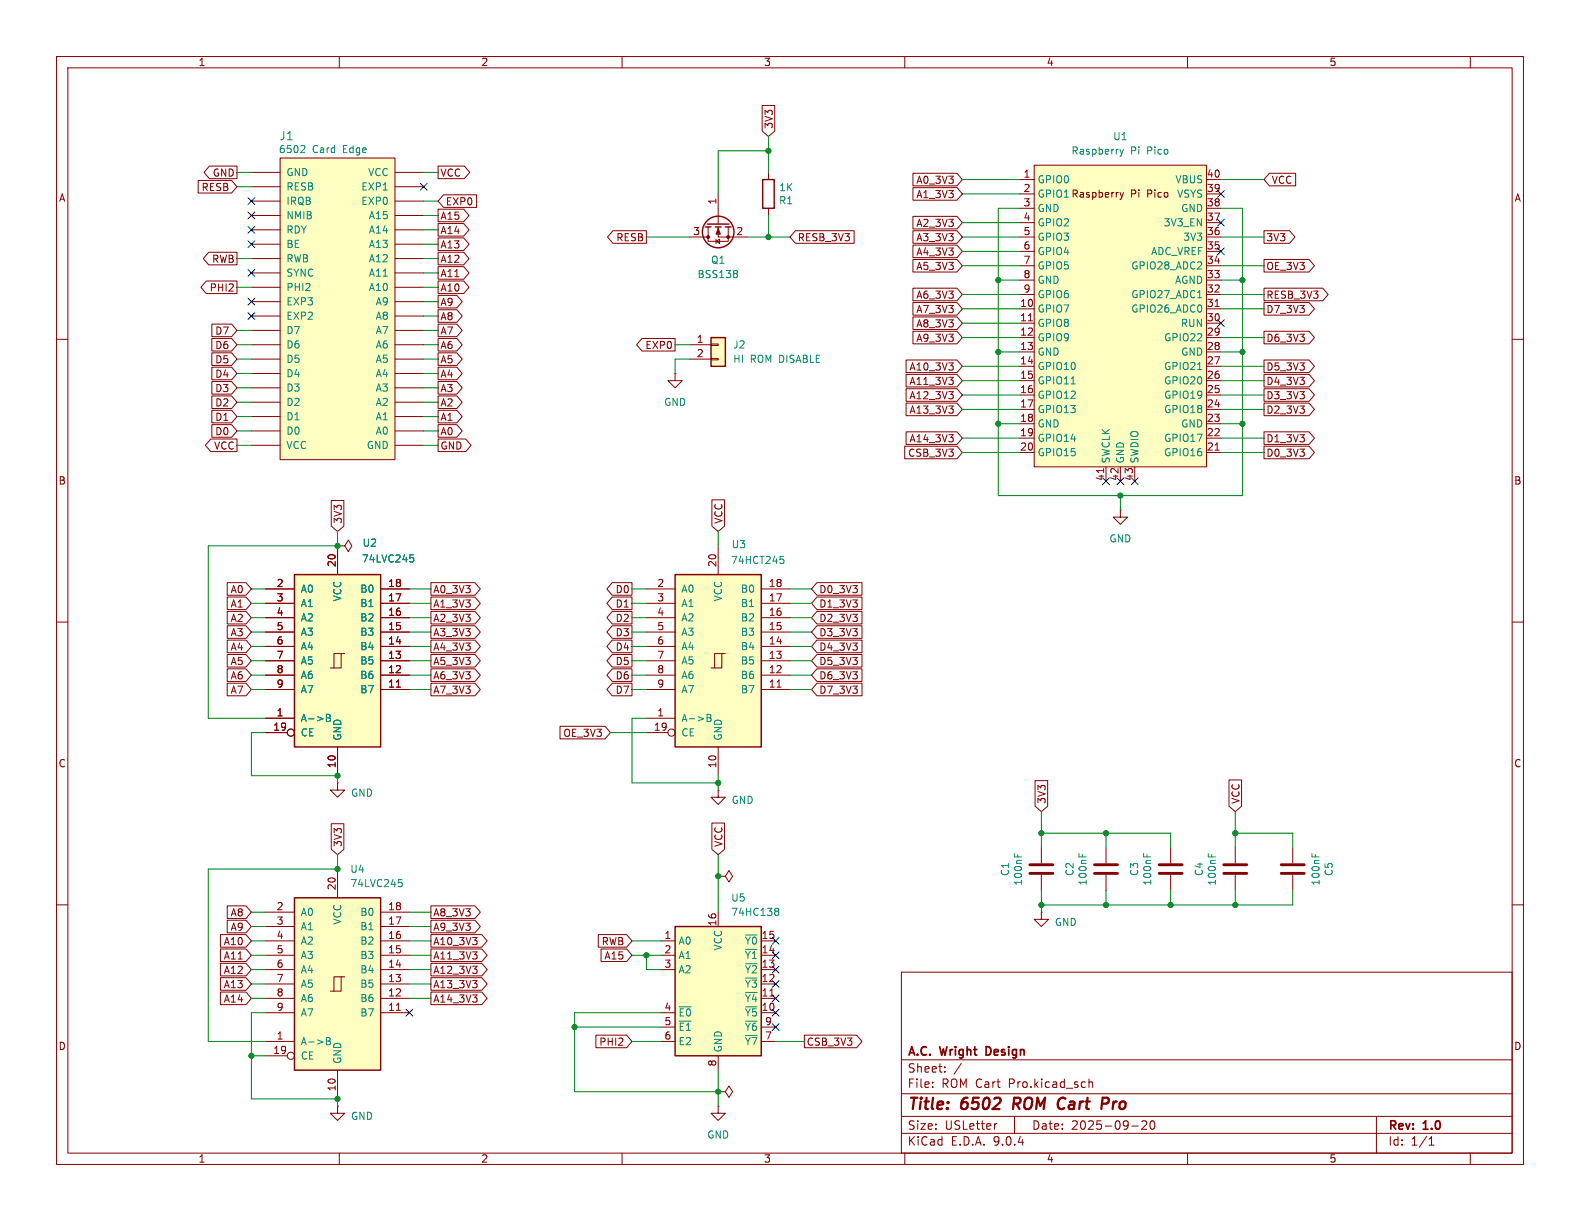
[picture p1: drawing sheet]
<svg xmlns="http://www.w3.org/2000/svg" width="279mm" height="216mm" viewBox="0 0 279 216" stroke-linecap="round" stroke-linejoin="round" font-family="sans-serif">
<g fill="none" stroke="#840000" stroke-width=".18">
<path d="M10 10h259.4v195.9h-259.4zM12 12h255.4v191.9h-255.4zM60 10v2M110 10v2M160 10v2M210 10v2M260 10v2M10 60h2M267.4 60h2M10 110h2M267.4 110h2M10 160h2"/>
<path d="M159.4 171.9h108v32h-108zM267.4 160h2M159.4 197.4h108M159.4 193.4h108M159.4 187.4h108M164.9 192.1v.2M164.9 191.4v.1M167.1 189.4v.2M167.1 188.7v.1M170 188l-1.3 1.9M176.3 198.7l-.3 .1M179.4 197.4v3"/>
<path d="M192.6 190.8v1.5M192.6 191.4l.2-.1 .3 .1 .1 .9M200.1 199.1h1.2M201.9 198.3l.6-.1 .2 .1 .1 .3-.9 1.1h.9M203.5 198.3l.2-.1a.81 .81 0 0 1 .6 .6 .81 .81 0 0 1-.3 .8l-.1 .1a.81 .81 0 0 1-.4-1.4zM243.4 197.4v6.5M60 203.9v2M110 203.9v2M159.4 200.4h108M160 203.9v2M210 203.9v2M252.7 202.5h.9"/>
<path d="M252.7 201.4l.4-.4v1.5M260 203.9v2"/>
</g>
<path d="M179.4 194.1l-.3 2M188 194.1l-.4 .1M188.1 196l-.5 .1M195 194.1l.9 .1a.58 .58 0 0 1-.3 1h-.7" fill="none" stroke="#840000" stroke-width=".4"/>
<path d="M174.7 185.1h-.3v1.5h.3" fill="none" stroke="#840000" stroke-width=".3"/>
<path d="M119.4 101.6h15.2v30.5h-15.2z" fill="#ffffc2"/>
<g fill="none" stroke="#840000" stroke-width=".18">
<path d="M59.7 96.5h1.3l.6-1 .6 1-.6 1-.6-1M59.7 96.5h.1M127 96.5v5.1M114.3 104.1h5.1M114.3 106.7h5.1M114.3 109.2h5.1M114.3 111.8h5.1M114.3 114.3h5.1M114.3 116.8h5.1M114.3 119.4h5.1M127.6 115.6h-1.2v2.5M128.3 115.6h-.7v2.5h-1.9"/>
<path d="M134.6 104.1h5.1M134.6 106.7h5.1M134.6 109.2h5.1M134.6 111.8h5.1M134.6 114.3h5.1M134.6 116.8h5.1M134.6 119.4h5.1M114.3 121.9h5.1M114.3 127h5.1M114.3 129.5h3.8M127 132.1v5.1M134.6 121.9h5.1"/>
<path d="M137.4 121.5h.7"/>
<circle cx="118.7" cy="129.5" r=".63"/>
</g>
<path d="M119.4 101.6h15.2v30.5h-15.2z" fill="none" stroke="#840000" stroke-width=".25"/>
<path d="M138 98.4h.6M138.1 98.9h.3l.2 .2-.1 .5h-.4M125 126.3h.5l.2 .3-.2 .3 .2 .1 .1 .3-.3 .3h-.5zM125 126.9h.5" fill="none" stroke="#008484" stroke-width=".18"/>
<path d="M52.1 101.6h15.2v30.5h-15.2z" fill="#ffffc2"/>
<g fill="none" stroke="#840000" stroke-width=".18">
<path d="M59.7 96.5v5.1M47 104.1h5.1M47 106.7h5.1M47 109.2h5.1M47 111.8h5.1M47 114.3h5.1M47 116.8h5.1M47 119.4h5.1M60.3 115.6h-1.2v2.5M61 115.6h-.7v2.5h-1.9M67.3 104.1h5.1M67.3 106.7h5.1"/>
<path d="M67.3 109.2h5.1M67.3 111.8h5.1M67.3 114.3h5.1M67.3 116.8h5.1M67.3 119.4h5.1M47 121.9h5.1M47 127h5.1M47 129.5h3.8M59.7 132.1v5.1M67.3 121.9h5.1M70.1 121.5h.7M127 193h1.3l.6-1 .6 1-.6 1.1-.6-1.1"/>
<path d="M127 193h.1M127 195.6v1.3h1.3l-1.3 1.2-1.3-1.2h1.3M127 195.6h.1"/>
<circle cx="51.4" cy="129.5" r=".63"/>
</g>
<path d="M52.1 101.6h15.2v30.5h-15.2z" fill="none" stroke="#840000" stroke-width=".25"/>
<path d="M72.5 98.1h.6M72.6 98.6h.3l.3 .2-.2 .5-.4 .1M57.7 126.3h.4l.3 .3-.3 .3 .3 .1v.3l-.2 .3h-.5zM57.7 126.9h.4" fill="none" stroke="#008484" stroke-width=".18"/>
<path d="M119.4 163.8h15.2v22.9h-15.2z" fill="#ffffc2"/>
<path d="M119.4 163.8h15.2v22.9h-15.2z" fill="none" stroke="#840000" stroke-width=".25"/>
<g fill="none" stroke="#840000" stroke-width=".18">
<path d="M116.8 166.4h2.6M116.8 168.9h2.6M116.8 171.5h2.6M116.8 179.1h2.6M127 161.3v2.5M134.6 166.4h2.6M134.6 168.9h2.6M134.6 171.5h2.6M134.6 179.1h2.6M134.6 174h2.6M134.6 176.5h2.6M136.1 176.1h.8"/>
<path d="M116.8 181.6h2.6M116.8 184.2h2.6M127 186.7v2.5M134.6 181.6h2.6M134.6 184.2h2.6"/>
</g>
<path d="M120.1 178h2.1M131.8 165.3h2.1M137.1 161.1h.1M137.1 160.7l.4-.1 .2 .1v.2l-.2 .2M137.2 161.1h.3M137.2 161.1l-.1 .1M137.5 161.1l.2 .3v.3l-.2 .2-.4-.1" fill="none" stroke="#008484" stroke-width=".18"/>
<path d="M52.1 158.8h15.2v30.4h-15.2z" fill="#ffffc2"/>
<g fill="none" stroke="#840000" stroke-width=".18">
<path d="M59.7 153.7v5.1M47 161.3h5.1M47 163.8h5.1M47 166.4h5.1M47 168.9h5.1M47 171.5h5.1M47 174h5.1M47 176.5h5.1M47 179.1h5.1M60.3 172.7h-1.2v2.6M61 172.7h-.7v2.6h-1.9M67.3 161.3h5.1"/>
<path d="M67.3 163.8h5.1M67.3 166.4h5.1M67.3 168.9h5.1M67.3 171.5h5.1M67.3 174h5.1M67.3 176.5h5.1M67.3 179.1h5.1M70.1 178.7h.7M47 184.2h5.1M47 186.7h3.8M59.7 195.6v1.3h1.3l-1.3 1.2-1.3-1.2h1.3M59.7 195.6h.1"/>
<path d="M59.7 189.2v5.1"/>
<circle cx="51.4" cy="186.7" r=".63"/>
</g>
<path d="M52.1 158.8h15.2v30.4h-15.2z" fill="none" stroke="#840000" stroke-width=".25"/>
<path d="M70.5 155.5h.6M70.6 156h.3l.2 .2v.5l-.5 .1M57.7 183.5h.4l.3 .2-.3 .4 .3 .1v.3l-.2 .2h-.5zM57.7 184.1h.4" fill="none" stroke="#008484" stroke-width=".18"/>
<path d="M49.5 27.9h20.3v53.4h-20.3z" fill="#ffffc2"/>
<g fill="none" stroke="#840000" stroke-width=".18">
<path d="M44.4 30.5h5.1M44.4 33h5.1M44.4 35.6h5.1M44.4 38.1h5.1M49.5 27.9h20.3v53.4h-20.3zM69.8 30.5h5.1M69.8 33h5.1M69.8 35.6h5.1M69.8 38.1h5.1M44.4 40.6h5.1M44.4 43.2h5.1M44.4 45.7h5.1"/>
<path d="M44.4 48.3h5.1M44.4 50.8h5.1M44.4 53.3h5.1M44.4 55.9h5.1M44.4 58.4h5.1M69.8 40.6h5.1M69.8 43.2h5.1M69.8 45.7h5.1M69.8 48.3h5.1M69.8 50.8h5.1M69.8 53.3h5.1M69.8 55.9h5.1"/>
<path d="M69.8 58.4h5.1M44.4 61h5.1M44.4 63.5h5.1M44.4 66h5.1M44.4 68.6h5.1M44.4 71.1h5.1M44.4 73.7h5.1M44.4 76.2h5.1M44.4 78.7h5.1M69.8 61h5.1M69.8 63.5h5.1M69.8 66h5.1"/>
<path d="M69.8 68.6h5.1M69.8 71.1h5.1M69.8 73.7h5.1M69.8 76.2h5.1M69.8 78.7h5.1M59.7 138.4v1.3h1.3l-1.3 1.3-1.3-1.3h1.3M59.7 138.4h.1"/>
</g>
<path d="M53.7 25.7l.2 .3v.3l-.8 .7h.8" fill="none" stroke="#008484" stroke-width=".18"/>
<path d="M182.9 29.2h30.5v53.4h-30.5z" fill="#ffffc2"/>
<g fill="none" stroke="#840000" stroke-width=".18">
<path d="M180.3 31.8h2.6M180.3 34.3h2.6M180.3 36.8h2.6M180.3 39.4h2.6M182.9 29.2h30.5v53.4h-30.5zM198.1 34l.3 .9M198.4 34.9l-.3 .4M198.7 34l-.3 .9M213.4 31.8h2.5M213.4 34.3h2.5M213.4 36.8h2.5M213.4 39.4h2.5"/>
<path d="M180.3 41.9h2.6M180.3 44.5h2.6M180.3 47h2.6M180.3 49.5h2.6M180.3 52.1h2.6M180.3 54.6h2.6M180.3 57.2h2.6M180.3 59.7h2.6M181.9 56.7h.7M213.4 41.9h2.5M213.4 44.5h2.5M213.4 47h2.5"/>
<path d="M213.4 49.5h2.5M213.4 52.1h2.5M213.4 54.6h2.5M213.4 57.2h2.5M213.4 59.7h2.5M214.9 54.2h.7M180.3 62.2h2.6M180.3 64.8h2.6M180.3 67.3h2.6M180.3 69.9h2.6M180.3 72.4h2.6M180.3 74.9h2.6"/>
<path d="M180.3 77.5h2.6M213.4 62.2h2.5M213.4 64.8h2.5M213.4 67.3h2.5M213.4 69.9h2.5M213.4 72.4h2.5M213.4 74.9h2.5M213.4 77.5h2.5M214.9 79.6h.7M180.3 80h2.6M195.2 82.9v.7M195.6 82.6v2.5"/>
<path d="M198.1 90.2v1.2h1.3l-1.3 1.3-1.3-1.3h1.3M198.1 90.2h.1M198.1 82.6v2.5M200.7 82.6v2.5M213.4 80h2.5M127 139.7v1.3h1.3l-1.3 1.2-1.3-1.2h1.3M127 139.7h.1M127 154.9h1.3l.6-1 .6 1-.6 1.1-.6-1.1M127 154.9h.1M184.1 149.9v2.8M184.1 154.7v2.8M195.6 149.9v2.8"/>
<path d="M195.6 154.7v2.8M207 149.9v2.8M207 154.7v2.8M218.4 149.9v2.8M218.4 154.7v2.8M228.6 149.9v2.8M228.6 154.7v2.8M184.1 161.3v1.3h1.3l-1.3 1.2-1.2-1.2h1.2M184.1 161.3h.1"/>
</g>
<g fill="none" stroke="#008484" stroke-width=".18">
<path d="M198.1 26.4l.3 .8M198.4 27.2l-.3 .5M198.7 26.4l-.3 .8M211.8 52.6h.7M189.4 67.9h.7M211.8 65.3h.7M179.4 150.9v.6M180 151.1v.4M190.8 150.9v.6M191.4 151.1v.4M202.2 150.9v.6M202.8 151.1v.4"/>
<path d="M213.7 150.9v.6M214.3 151.1v.4M232 150.9v.6M232.6 151.1v.4"/>
</g>
<path d="M182.1 152.9h4.1M182.1 154.4h4.1M193.5 152.9h4.1M193.5 154.4h4.1M205 152.9h4M205 154.4h4M216.4 152.9h4.1M216.4 154.4h4.1M226.6 152.9h4M226.6 154.4h4" fill="none" stroke="#840000" stroke-width=".51"/>
<path d="M125.7 59.7h2.6v5.1h-2.6z" fill="#ffffc2"/>
<g fill="none" stroke="#840000" stroke-width=".25">
<path d="M125.1 39.6h3.8M134.9 31.8h2v5h-2zM124.7 40.1h1M125.7 59.7h2.6v5.1h-2.6zM126.5 40.1h1M128.3 40.1h1"/>
<circle cx="127" cy="41" r="2.79"/>
</g>
<g fill="none" stroke="#840000" stroke-width=".18">
<path d="M134.8 18.7h2.2v4.5l-1.1 .9-1.1-.9zM35 31.9h6l.9 1.1-.9 1.1h-6zM37 29.4h4.9v2.2h-4.9l-.9-1.1zM77.5 39.5h4.5l.9 1.1-.9 1.2h-4.5zM77.5 29.4h4.6l1 1.1-1 1.1h-4.6zM77.5 37h4.5l.9 1.1-.9 1.1h-4.5zM78.4 34.4h5.9v2.3h-5.9l-.9-1.1zM127 34.3v5.3M135.9 30.5v1.3M135.9 36.8v1.3M161.4 33.2h7.8l1 1.1-1 1.1h-7.8zM161.4 30.6h7.8l1 1.2-1 1.1h-7.8z"/>
<path d="M161.4 38.3h7.8l1 1.1-1 1.1h-7.8zM224.5 30.6h4.6v2.3h-4.6l-1-1.1zM36.5 49.7h5.4v2.2h-5.4l-1-1.1zM36.9 44.6h5v2.2h-5l-1-1.1zM37.5 59.8h3.5l.9 1.2-.9 1.1h-3.5zM37.5 57.3h3.5l.9 1.1-.9 1.1h-3.5zM77.5 57.3h3.3l.9 1.1-.9 1.1h-3.3zM77.5 49.7h4.5l.9 1.1-.9 1.1h-4.5zM77.5 52.2h3.3l.9 1.1-.9 1.2h-3.3zM77.5 47.1h4.5l.9 1.2-.9 1.1h-4.5zM77.5 54.8h3.3l.9 1.1-.9 1.1h-3.3zM77.5 59.8h3.3l.9 1.2-.9 1.1h-3.3z"/>
<path d="M77.5 44.6h4.5l.9 1.1-.9 1.1h-4.5zM77.5 42.1h4.5l.9 1.1-.9 1.1h-4.5zM108.4 40.8h5.9v2.2h-5.9l-1-1.1zM113.5 59.8h5.9v2.3h-5.9l-.9-1.1zM121.9 41.9h3.3M125.2 40.1v2.6h3.6v-2.6M126.6 42.7l.7-.4v.8zM126.6 42.3v.8M127 40.1v1.8h5.1M140.7 40.8h10.3v2.2h-10.3l-1-1.1zM161.4 45.9h7.8l1 1.1-1 1.1h-7.8zM161.4 43.3h7.8l1 1.2-1 1.1h-7.8z"/>
<path d="M161.4 40.8h7.8l1 1.1-1 1.1h-7.8zM161.4 53.5h7.8l1 1.1-1 1.1h-7.8zM161.4 56h7.8l1 1.2-1 1.1h-7.8zM161.4 51h7.8l1 1.1-1 1.1h-7.8zM161.4 58.6h7.8l1 1.1-1 1.1h-7.8zM223.5 45.9h8l.9 1.1-.9 1.1h-8zM223.5 51h10.4l1 1.1-1 1.1h-10.4zM223.5 53.5h8l.9 1.1-.9 1.1h-8zM223.5 58.6h8l.9 1.1-.9 1.1h-8zM223.5 40.8h4.5l1 1.1-1 1.1h-4.5zM37.3 77.6h4.6v2.3h-4.6l-1-1.2zM37.5 70h3.5l.9 1.1-.9 1.1h-3.5z"/>
<path d="M37.5 75.1h3.5l.9 1.1-.9 1.1h-3.5zM37.5 72.5h3.5l.9 1.2-.9 1.1h-3.5zM37.5 64.9h3.5l.9 1.1-.9 1.2h-3.5zM37.5 67.5h3.5l.9 1.1-.9 1.1h-3.5zM37.5 62.4h3.5l.9 1.1-.9 1.1h-3.5zM77.5 70h3.3l.9 1.1-.9 1.1h-3.3zM77.5 75.1h3.3l.9 1.1-.9 1.1h-3.3zM77.5 72.5h3.3l.9 1.2-.9 1.1h-3.3zM77.5 62.4h3.3l.9 1.1-.9 1.1h-3.3zM77.5 64.9h3.3l.9 1.1-.9 1.2h-3.3zM77.5 67.5h3.3l.9 1.1-.9 1.1h-3.3zM77.5 77.6h4.9l.9 1.1-.9 1.2h-4.9z"/>
<path d="M119.4 66v1.3h1.2l-1.2 1.3-1.3-1.3h1.3M119.4 66h.1M121.9 61h3.8M121.9 63.5h3.8M125.7 60.8h1.3v.3h-1.3zM125.7 63.4h1.3v.2h-1.3zM160 78.9h9.2l1 1.1-1 1.1h-9.2zM160.2 71.3h9l1 1.1-1 1.1h-9zM160.2 63.7h9l1 1.1-1 1.1h-9zM160.2 76.4h9l1 1.1-1 1.1h-9zM160.2 66.2h9l1 1.1-1 1.1h-9zM160.2 68.7h9l1 1.2-1 1.1h-9z"/>
<path d="M167.8 69.3h.8l-.5 .4M167.8 71.8h.8l-.5 .5M167.8 64.2h.8l-.5 .5M167.8 76.9h.8l-.5 .5M167.8 66.7h.8l-.5 .5M168.5 72.4v.5M168.5 64.8v.5M168.5 67.3v.6M168.5 69.9v.5M168.5 77.5v.5M223.5 66.2h8l.9 1.1-.9 1.1h-8zM223.5 78.9h8l.9 1.1-.9 1.1h-8z"/>
<path d="M223.5 63.7h8l.9 1.1-.9 1.1h-8zM223.5 68.7h8l.9 1.2-.9 1.1h-8zM223.5 76.4h8l.9 1.1-.9 1.1h-8zM223.5 71.3h8l.9 1.1-.9 1.1h-8zM58.6 88.5h2.2v4.5l-1.1 1-1.1-1zM59.7 96.5h.1M59.7 96.5v5.1M125.9 88.4h2.2v4.6l-1.1 1-1.1-1zM40.2 105.6h3.3l.9 1.1-.9 1.1h-3.3zM40.2 108.1h3.3l.9 1.1-.9 1.1h-3.3zM40.2 103h3.3l.9 1.1-.9 1.2h-3.3zM40.2 115.7h3.3l.9 1.1-.9 1.2h-3.3z"/>
<path d="M40.2 118.3h3.3l.9 1.1-.9 1.1h-3.3zM40.2 110.6h3.3l.9 1.2-.9 1.1h-3.3zM40.2 113.2h3.3l.9 1.1-.9 1.1h-3.3zM47 104.1h5.1M47 106.7h5.1M47 109.2h5.1M47 111.8h5.1M47 114.3h5.1M47 116.8h5.1M47 119.4h5.1M67.3 104.1h5.1M67.3 106.7h5.1"/>
<path d="M67.3 109.2h5.1M67.3 111.8h5.1M67.3 114.3h5.1M67.3 116.8h5.1M67.3 119.4h5.1M76.2 115.7h7.8l.9 1.1-.9 1.2h-7.8zM76.2 108.1h7.8l.9 1.1-.9 1.1h-7.8zM76.2 103h7.8l.9 1.1-.9 1.2h-7.8zM76.2 113.2h7.8l.9 1.1-.9 1.1h-7.8zM76.2 105.6h7.8l.9 1.1-.9 1.1h-7.8zM76.2 110.6h7.8l.9 1.2-.9 1.1h-7.8zM76.2 118.3h7.8l.9 1.1-.9 1.1h-7.8z"/>
<path d="M108.3 115.7h3.5v2.3h-3.5l-1-1.2zM108.3 110.6h3.5v2.3h-3.5l-1-1.1zM108.3 113.2h3.5v2.2h-3.5l-1-1.1zM108.3 118.3h3.5v2.2h-3.5l-1-1.1zM108.3 108.1h3.5v2.2h-3.5l-1-1.1zM108.3 103h3.5v2.3h-3.5l-1-1.2zM108.3 105.6h3.5v2.2h-3.5l-1-1.1zM144.5 115.7h7.9v2.3h-7.9l-1-1.2zM144.5 118.3h7.9v2.2h-7.9l-1-1.1zM144.5 113.2h7.9v2.2h-7.9l-1-1.1zM144.5 103h7.9v2.3h-7.9l-1-1.2zM144.5 110.6h7.9v2.3h-7.9l-1-1.1z"/>
<path d="M144.5 108.1h7.9v2.2h-7.9l-1-1.1zM144.5 105.6h7.9v2.2h-7.9l-1-1.1zM40.2 120.8h3.3l.9 1.1-.9 1.1h-3.3zM47 121.9h5.1M47 127h5.1M47 129.5h3.8M59.7 132.1v5.1M67.3 121.9h5.1M70.1 121.5h.7M76.2 120.8h7.8l.9 1.1-.9 1.1h-7.8zM99 128.4h8l.9 1.1-.9 1.2h-8zM108.3 120.8h3.5v2.2h-3.5l-1-1.1z"/>
<path d="M144.5 120.8h7.9v2.2h-7.9l-1-1.1zM183 138h2.3v4.6l-1.2 .9-1.1-.9zM217.3 137.9h2.3v4.7l-1.2 .9-1.1-.9zM58.6 145.7h2.2v4.5l-1.1 .9-1.1-.9zM125.9 145.5h2.2v4.7l-1.1 .9-1.1-.9zM39 175.4h4.5l.9 1.1-.9 1.1h-4.5zM39 165.3h4.5l.9 1.1-.9 1.1h-4.5zM39 172.9h4.5l.9 1.1-.9 1.1h-4.5zM39 170.3h4.5l.9 1.2-.9 1.1h-4.5zM39 167.8h4.5l.9 1.1-.9 1.1h-4.5zM40.2 162.7h3.3l.9 1.1-.9 1.1h-3.3zM40.2 160.2h3.3l.9 1.1-.9 1.1h-3.3z"/>
<path d="M76.2 160.2h7.8l.9 1.1-.9 1.1h-7.8zM76.2 170.3h9l1 1.2-1 1.1h-9zM76.2 172.9h9l1 1.1-1 1.1h-9zM76.2 162.7h7.8l.9 1.1-.9 1.1h-7.8zM76.2 165.3h9l1 1.1-1 1.1h-9zM76.2 167.8h9l1 1.1-1 1.1h-9zM76.2 175.4h9l1 1.1-1 1.1h-9zM83.6 170.9h.8l-.5 .4M83.6 173.4h.8l-.5 .5M83.6 165.8h.8l-.5 .5M83.6 168.3h.8l-.5 .5M83.6 175.9h.8l-.5 .5"/>
<path d="M84.3 171.5v.5M84.3 166.4v.5M84.3 168.9v.6M84.3 174v.5M84.3 176.5v.6M105.8 165.3h5l1 1.1-1 1.1h-5zM106.3 167.8h4.5l1 1.1-1 1.1h-4.5zM105.4 183h5.4l1 1.2-1 1.1h-5.4zM142.2 183h9.3l.9 1.2-.9 1.1h-9.3z"/>
<circle cx="51.4" cy="129.5" r=".63"/>
</g>
<g fill="#840000" stroke="#840000" stroke-width=".18">
<path d="M127 40.4l.4 1h-.8z"/>
<circle cx="125.2" cy="41.9" r=".25"/>
<circle cx="128.8" cy="41.9" r=".25"/>
</g>
<path d="M130.2 47.8l.2 .3-.2 .3 .2 .2v.3l-.2 .2M72.5 98.1h.6M72.6 98.6h.3l.3 .2-.2 .5-.4 .1M57.7 126.3h.4l.3 .3-.3 .3 .3 .1v.3l-.2 .3h-.5zM57.7 126.9h.4" fill="none" stroke="#008484" stroke-width=".18"/>
<g fill="none" stroke="#008400" stroke-width=".18">
<path d="M41.9 30.5h2.5M41.9 33h2.5M74.9 30.5h2.6M74.9 35.6h2.6M74.9 38.1h2.6M135.9 26.7h-8.9v7.6M135.9 24.1v6.4M135.9 38.1v3.8M170.2 39.4h10.1M170.2 31.8h10.1M170.2 34.3h10.1M180.3 36.8h-3.8v50.8h43.2v-50.8h-3.8"/>
<path d="M215.9 31.8h7.6M41.9 50.8h2.5M41.9 45.7h2.5M41.9 58.4h2.5M74.9 50.8h2.6M74.9 45.7h2.6M74.9 53.3h2.6M74.9 58.4h2.6M74.9 48.3h2.6M74.9 55.9h2.6M74.9 40.6h2.6M74.9 43.2h2.6"/>
<path d="M114.3 41.9h7.6M132.1 41.9h7.6M170.2 54.6h10.1M170.2 57.2h10.1M170.2 59.7h10.1M170.2 52.1h10.1M170.2 41.9h10.1M170.2 44.5h10.1M170.2 47h10.1M176.5 49.5h3.8M215.9 54.6h7.6M215.9 59.7h7.6"/>
<path d="M215.9 52.1h7.6M215.9 41.9h7.6M215.9 47h7.6M215.9 49.5h3.8M41.9 71.1h2.5M41.9 63.5h2.5M41.9 61h2.5M41.9 66h2.5M41.9 68.6h2.5M41.9 76.2h2.5M41.9 73.7h2.5M41.9 78.7h2.5"/>
<path d="M74.9 71.1h2.6M74.9 63.5h2.6M74.9 61h2.6M74.9 66h2.6M74.9 68.6h2.6M74.9 76.2h2.6M74.9 73.7h2.6M74.9 78.7h2.6M119.4 61h2.5M121.9 63.5h-2.5v2.5M170.2 64.8h10.1M170.2 67.3h10.1"/>
<path d="M170.2 69.9h10.1M170.2 72.4h10.1M170.2 77.5h10.1M176.5 62.2h3.8M176.5 74.9h3.8M215.9 64.8h7.6M215.9 62.2h3.8M215.9 67.3h7.6M215.9 74.9h3.8M215.9 69.9h7.6M215.9 72.4h7.6M215.9 77.5h7.6"/>
<path d="M59.7 94v2.5h-22.9v30.5h10.2M127 94v2.5M170.2 80h10.1M198.1 87.6v2.6M215.9 80h7.6M44.4 114.3h2.6M44.4 111.8h2.6M44.4 109.2h2.6M44.4 119.4h2.6M44.4 116.8h2.6M44.4 104.1h2.6M44.4 106.7h2.6"/>
<path d="M72.4 114.3h3.8M72.4 111.8h3.8M72.4 109.2h3.8M72.4 119.4h3.8M72.4 116.8h3.8M72.4 104.1h3.8M72.4 106.7h3.8M111.8 114.3h2.5M111.8 111.8h2.5M111.8 109.2h2.5M111.8 119.4h2.5M111.8 116.8h2.5"/>
<path d="M111.8 104.1h2.5M111.8 106.7h2.5M139.7 114.3h3.8M139.7 111.8h3.8M139.7 109.2h3.8M139.7 119.4h3.8M139.7 116.8h3.8M139.7 104.1h3.8M139.7 106.7h3.8M44.4 121.9h2.6M47 129.5h-2.6v7.7h15.3v1.2M72.4 121.9h3.8"/>
<path d="M107.9 129.5h6.4M111.8 121.9h2.5M114.3 127h-2.5v11.4h15.2M127 137.2v2.5M139.7 121.9h3.8M59.7 151.1v2.6h-22.9v30.5h10.2M127 151.1v10.2M184.1 147.3h22.9v2.6M184.1 143.5v6.4M184.1 157.5v3.8M195.6 147.3v2.6M195.6 157.5v2.5"/>
<path d="M207 157.5v2.5M218.4 147.3h10.2v2.6M218.4 143.5v6.4M218.4 157.5v2.5M228.6 157.5v2.5h-44.5M44.4 161.3h2.6M44.4 171.5h2.6M44.4 166.4h2.6M44.4 168.9h2.6M44.4 163.8h2.6M44.4 174h2.6M44.4 176.5h2.6"/>
<path d="M47 179.1h-2.6v15.2h15.3v1.3M72.4 161.3h3.8M72.4 171.5h3.8M72.4 166.4h3.8M72.4 168.9h3.8M72.4 163.8h3.8M72.4 174h3.8M72.4 176.5h3.8M111.8 166.4h5M111.8 168.9h5M114.3 168.9v2.6h2.5M116.8 179.1h-15.2v13.9h25.4"/>
<path d="M44.4 186.7h2.6M101.6 181.6h15.2M111.8 184.2h5M127 189.2v6.4M137.2 184.2h5"/>
</g>
<g fill="none" stroke="#000084" stroke-width=".18">
<path d="M43.8 35l1.3 1.2M43.8 37.5l1.3 1.2M45.1 35l-1.3 1.2M45.1 37.5l-1.3 1.2M74.3 32.4l1.2 1.2M75.5 32.4l-1.2 1.2M215.3 38.8l1.2 1.2M215.3 33.7l1.2 1.2M216.5 38.8l-1.2 1.2M216.5 33.7l-1.2 1.2M43.8 42.6l1.3 1.2M43.8 40l1.3 1.2"/>
<path d="M43.8 52.7l1.3 1.2M43.8 55.3l1.3 1.2M43.8 47.7l1.3 1.2M45.1 42.6l-1.3 1.2M45.1 40l-1.3 1.2M45.1 52.7l-1.3 1.2M45.1 55.3l-1.3 1.2M45.1 47.7l-1.3 1.2M215.3 56.5l1.2 1.3M215.3 43.8l1.2 1.3M216.5 56.5l-1.2 1.3M216.5 43.8l-1.2 1.3"/>
<path d="M195 84.5l1.2 1.2M196.2 84.5l-1.2 1.2M197.5 84.5l1.2 1.2M198.7 84.5l-1.2 1.2M200.1 84.5l1.2 1.2M201.3 84.5l-1.2 1.2M71.8 178.5l1.2 1.2M73 178.5l-1.2 1.2M136.6 173.4l1.2 1.2M136.6 178.5l1.2 1.2M136.6 175.9l1.2 1.2M136.6 170.8l1.2 1.3"/>
<path d="M136.6 168.3l1.2 1.2M136.6 165.8l1.2 1.2M137.8 173.4l-1.2 1.2M137.8 178.5l-1.2 1.2M137.8 175.9l-1.2 1.2M137.8 170.8l-1.2 1.3M137.8 168.3l-1.2 1.2M137.8 165.8l-1.2 1.2M136.6 181l1.2 1.2M137.8 181l-1.2 1.2"/>
</g>
<g fill="#008400" stroke="#008400" stroke-width=".18">
<circle cx="219.7" cy="62.2" r=".46"/>
<circle cx="176.5" cy="74.9" r=".46"/>
<circle cx="127" cy="138.4" r=".46"/>
<circle cx="207" cy="160" r=".46"/>
<circle cx="195.6" cy="160" r=".46"/>
<circle cx="218.4" cy="160" r=".46"/>
<circle cx="195.6" cy="147.3" r=".46"/>
<circle cx="184.1" cy="147.3" r=".46"/>
<circle cx="198.1" cy="87.6" r=".46"/>
<circle cx="219.7" cy="74.9" r=".46"/>
<circle cx="218.4" cy="147.3" r=".46"/>
<circle cx="184.1" cy="160" r=".46"/>
<circle cx="176.5" cy="62.2" r=".46"/>
<circle cx="176.5" cy="49.5" r=".46"/>
<circle cx="219.7" cy="49.5" r=".46"/>
<circle cx="135.9" cy="26.7" r=".46"/>
<circle cx="135.9" cy="41.9" r=".46"/>
<circle cx="59.7" cy="153.7" r=".46"/>
<circle cx="59.7" cy="194.3" r=".46"/>
<circle cx="44.4" cy="186.7" r=".46"/>
<circle cx="101.6" cy="181.6" r=".46"/>
<circle cx="127" cy="154.9" r=".46"/>
<circle cx="114.3" cy="168.9" r=".46"/>
<circle cx="127" cy="193" r=".46"/>
<circle cx="59.7" cy="137.2" r=".46"/>
<circle cx="59.7" cy="96.5" r=".46"/>
</g>
<g font-size="2.8" fill="#840000">
<text x="160.4" y="196.8">Title:</text>
<text x="170.1" y="196.8">6502</text>
<text x="180" y="196.8">ROM</text>
<text x="188.7" y="196.8">Cart</text>
<text x="197.2" y="196.8">Pro</text>
</g>
<text font-size="2.1" fill="#008484" x="49.3" y="25">J1</text>
<g font-size="2.1" fill="#840000">
<text x="160.4" y="189.9">Sheet:</text>
<text x="160.4" y="187.1">A.C.</text>
<text x="166.4" y="187.1">Wright</text>
<text x="175" y="187.1">Design</text>
<text x="160.4" y="192.6">File:</text>
<text x="166.5" y="192.6">ROM Cart</text>
<text x="178.5" y="192.6">Pro.kicad_sch</text>
<text x="160.4" y="202.8">KiCad</text>
<text x="160.4" y="200">Size:</text>
<text x="167.1" y="200">USLetter</text>
<text x="168.1" y="202.8">E.D.A.</text>
<text x="175.7" y="202.8">9.0.4</text>
<text x="182.4" y="200">Date:</text>
<text x="189.4" y="200">2025-09-20</text>
<text x="245.4" y="200.2">Rev:</text>
<text x="245.4" y="202.8">Id:</text>
<text x="249.5" y="202.8">1/1</text>
<text x="251.8" y="200.2">1.0</text>
</g>
<g font-size="1.8" fill="#840000">
<text x="35" y="11.9">1</text>
<text x="85" y="11.9">2</text>
<text x="135" y="11.9">3</text>
<text x="185" y="11.9">4</text>
<text x="235" y="11.9">5</text>
<text x="136.8" y="22.9" transform="rotate(-90 136.8 22.9)">3V3</text>
<text x="10.3" y="35.9">A</text>
<text x="35.5" y="34">RESB</text>
<text x="37.5" y="31.4">GND</text>
<text x="77.8" y="31.4">VCC</text>
<text x="161.9" y="35.2">A1_3V3</text>
<text x="161.9" y="32.7">A0_3V3</text>
<text x="180.9" y="31.5">1</text>
<text x="180.9" y="34">2</text>
<text x="199.9" y="35.2">Pi</text>
<text x="203" y="35.2">Pico</text>
<text x="213.3" y="31.5">40</text>
<text x="213.3" y="34">39</text>
<text x="224.8" y="32.7">VCC</text>
<text x="267.7" y="35.9">A</text>
<text x="77.8" y="41.6">A14</text>
<text x="77.8" y="39.1">A15</text>
<text x="78.7" y="36.5">EXP0</text>
<text x="122.5" y="41.7">3</text>
<text x="126.7" y="36.3" transform="rotate(-90 126.7 36.3)">1</text>
<text x="130.1" y="41.7">2</text>
<text x="161.9" y="40.3">A2_3V3</text>
<text x="180.9" y="36.6">3</text>
<text x="180.9" y="39.1">4</text>
<text x="180.9" y="41.7">5</text>
<text x="213.3" y="36.6">38</text>
<text x="213.3" y="39.1">37</text>
<text x="213.3" y="41.7">36</text>
<text x="37.4" y="46.7">RWB</text>
<text x="77.8" y="46.7">A12</text>
<text x="77.8" y="44.1">A13</text>
<text x="108.9" y="42.9">RESB</text>
<text x="141" y="42.9">RESB_3V3</text>
<text x="161.9" y="47.9">A5_3V3</text>
<text x="161.9" y="45.4">A4_3V3</text>
<text x="161.9" y="42.9">A3_3V3</text>
<text x="180.9" y="44.2">6</text>
<text x="180.9" y="46.7">7</text>
<text x="213.3" y="44.2">35</text>
<text x="213.3" y="46.7">34</text>
<text x="223.8" y="47.9">OE_3V3</text>
<text x="223.8" y="42.9">3V3</text>
<text x="37" y="51.8">PHI2</text>
<text x="77.8" y="51.8">A10</text>
<text x="77.8" y="49.2">A11</text>
<text x="161.9" y="53">A6_3V3</text>
<text x="180.9" y="49.3">8</text>
<text x="180.9" y="51.8">9</text>
<text x="213.3" y="49.3">33</text>
<text x="213.3" y="51.8">32</text>
<text x="223.8" y="53">RESB_3V3</text>
<text x="38" y="59.4">D7</text>
<text x="77.8" y="59.4">A7</text>
<text x="77.8" y="54.3">A9</text>
<text x="77.8" y="56.8">A8</text>
<text x="161.9" y="55.6">A7_3V3</text>
<text x="161.9" y="58.1">A8_3V3</text>
<text x="180.3" y="54.4">10</text>
<text x="180.3" y="56.9">11</text>
<text x="180.3" y="59.4">12</text>
<text x="213.3" y="54.4">31</text>
<text x="213.3" y="56.9">30</text>
<text x="213.3" y="59.4">29</text>
<text x="223.8" y="55.6">D7_3V3</text>
<text x="38" y="61.9">D6</text>
<text x="38" y="64.5">D5</text>
<text x="77.8" y="64.5">A5</text>
<text x="77.8" y="61.9">A6</text>
<text x="114" y="61.9">EXP0</text>
<text x="123.1" y="60.7">1</text>
<text x="123.1" y="63.2">2</text>
<text x="160.7" y="65.7">A10_3V3</text>
<text x="161.9" y="60.6">A9_3V3</text>
<text x="180.3" y="62">13</text>
<text x="180.3" y="64.5">14</text>
<text x="213.3" y="62">28</text>
<text x="213.3" y="64.5">27</text>
<text x="223.8" y="65.7">D5_3V3</text>
<text x="223.8" y="60.6">D6_3V3</text>
<text x="38" y="67">D4</text>
<text x="38" y="69.5">D3</text>
<text x="77.8" y="67">A4</text>
<text x="77.8" y="69.5">A3</text>
<text x="160.7" y="68.3">A11_3V3</text>
<text x="160.7" y="70.8">A12_3V3</text>
<text x="180.3" y="67.1">15</text>
<text x="180.3" y="69.6">16</text>
<text x="213.3" y="67.1">26</text>
<text x="213.3" y="69.6">25</text>
<text x="223.8" y="68.3">D4_3V3</text>
<text x="223.8" y="70.8">D3_3V3</text>
<text x="38" y="72.1">D2</text>
<text x="38" y="77.2">D0</text>
<text x="38" y="74.6">D1</text>
<text x="77.8" y="72.1">A2</text>
<text x="77.8" y="77.2">A0</text>
<text x="77.8" y="74.6">A1</text>
<text x="160.7" y="73.3">A13_3V3</text>
<text x="180.3" y="72.1">17</text>
<text x="180.3" y="74.7">18</text>
<text x="180.3" y="77.2">19</text>
<text x="213.3" y="72.1">24</text>
<text x="213.3" y="74.7">23</text>
<text x="213.3" y="77.2">22</text>
<text x="223.8" y="73.3">D2_3V3</text>
<text x="37.8" y="79.7">VCC</text>
<text x="77.8" y="79.7">GND</text>
<text x="160.5" y="81">CSB_3V3</text>
<text x="160.7" y="78.4">A14_3V3</text>
<text x="180.3" y="79.8">20</text>
<text x="213.3" y="79.8">21</text>
<text x="223.8" y="81">D0_3V3</text>
<text x="223.8" y="78.4">D1_3V3</text>
<text x="10.3" y="85.9">B</text>
<text x="195.3" y="85.1" transform="rotate(-90 195.3 85.1)">41</text>
<text x="197.9" y="85.1" transform="rotate(-90 197.9 85.1)">42</text>
<text x="200.4" y="85.1" transform="rotate(-90 200.4 85.1)">43</text>
<text x="267.7" y="85.9">B</text>
<text x="60.6" y="92.7" transform="rotate(-90 60.6 92.7)">3V3</text>
<text x="128" y="92.7" transform="rotate(-90 128 92.7)">VCC</text>
<text x="59.4" y="100.4" transform="rotate(-90 59.4 100.4)">20</text>
<text x="126.7" y="100.4" transform="rotate(-90 126.7 100.4)">20</text>
<text x="40.7" y="107.6">A1</text>
<text x="40.7" y="105.1">A0</text>
<text x="48.8" y="103.9">2</text>
<text x="48.8" y="106.4">3</text>
<text x="68.5" y="103.9">18</text>
<text x="68.5" y="106.4">17</text>
<text x="76.5" y="105.1">A0_3V3</text>
<text x="76.5" y="107.6">A1_3V3</text>
<text x="108.8" y="105.1">D0</text>
<text x="108.8" y="107.6">D1</text>
<text x="116.1" y="103.9">2</text>
<text x="116.1" y="106.4">3</text>
<text x="135.8" y="103.9">18</text>
<text x="135.8" y="106.4">17</text>
<text x="144.8" y="105.1">D0_3V3</text>
<text x="144.8" y="107.6">D1_3V3</text>
<text x="40.7" y="110.2">A2</text>
<text x="40.7" y="112.7">A3</text>
<text x="48.8" y="109">4</text>
<text x="48.8" y="111.5">5</text>
<text x="68.5" y="109">16</text>
<text x="68.5" y="111.5">15</text>
<text x="76.5" y="110.2">A2_3V3</text>
<text x="76.5" y="112.7">A3_3V3</text>
<text x="108.8" y="112.7">D3</text>
<text x="108.8" y="110.2">D2</text>
<text x="116.1" y="109">4</text>
<text x="116.1" y="111.5">5</text>
<text x="135.8" y="109">16</text>
<text x="135.8" y="111.5">15</text>
<text x="144.8" y="112.7">D3_3V3</text>
<text x="144.8" y="110.2">D2_3V3</text>
<text x="40.7" y="117.8">A5</text>
<text x="40.7" y="115.3">A4</text>
<text x="48.8" y="114">6</text>
<text x="48.8" y="116.6">7</text>
<text x="48.8" y="119.1">8</text>
<text x="68.5" y="114">14</text>
<text x="68.5" y="116.6">13</text>
<text x="68.5" y="119.1">12</text>
<text x="76.5" y="117.8">A5_3V3</text>
<text x="76.5" y="115.3">A4_3V3</text>
<text x="108.8" y="117.8">D5</text>
<text x="108.8" y="115.3">D4</text>
<text x="116.1" y="114">6</text>
<text x="116.1" y="116.6">7</text>
<text x="116.1" y="119.1">8</text>
<text x="135.8" y="114">14</text>
<text x="135.8" y="116.6">13</text>
<text x="135.8" y="119.1">12</text>
<text x="144.8" y="117.8">D5_3V3</text>
<text x="144.8" y="115.3">D4_3V3</text>
<text x="40.7" y="122.9">A7</text>
<text x="40.7" y="120.3">A6</text>
<text x="48.8" y="121.7">9</text>
<text x="68.5" y="121.7">11</text>
<text x="76.5" y="122.9">A7_3V3</text>
<text x="76.5" y="120.3">A6_3V3</text>
<text x="108.8" y="122.9">D7</text>
<text x="108.8" y="120.3">D6</text>
<text x="116.1" y="121.7">9</text>
<text x="135.8" y="121.7">11</text>
<text x="144.8" y="122.9">D7_3V3</text>
<text x="144.8" y="120.3">D6_3V3</text>
<text x="48.2" y="129.3">19</text>
<text x="48.8" y="126.7">1</text>
<text x="99.5" y="130.5">OE_3V3</text>
<text x="115.5" y="129.3">19</text>
<text x="116.1" y="126.7">1</text>
<text x="10.3" y="135.9">C</text>
<text x="59.4" y="135.9" transform="rotate(-90 59.4 135.9)">10</text>
<text x="126.7" y="135.9" transform="rotate(-90 126.7 135.9)">10</text>
<text x="267.7" y="135.9">C</text>
<text x="185.1" y="142.2" transform="rotate(-90 185.1 142.2)">3V3</text>
<text x="219.4" y="142.2" transform="rotate(-90 219.4 142.2)">VCC</text>
<text x="60.6" y="149.9" transform="rotate(-90 60.6 149.9)">3V3</text>
<text x="128" y="149.9" transform="rotate(-90 128 149.9)">VCC</text>
<text x="48.8" y="161">2</text>
<text x="59.4" y="157.5" transform="rotate(-90 59.4 157.5)">20</text>
<text x="68.5" y="161">18</text>
<text x="39.5" y="167.3">A10</text>
<text x="40.7" y="164.8">A9</text>
<text x="40.7" y="162.2">A8</text>
<text x="48.8" y="163.6">3</text>
<text x="48.8" y="166.1">4</text>
<text x="68.5" y="163.6">17</text>
<text x="68.5" y="166.1">16</text>
<text x="76.5" y="162.2">A8_3V3</text>
<text x="76.5" y="164.8">A9_3V3</text>
<text x="76.5" y="167.3">A10_3V3</text>
<text x="106.3" y="167.3">RWB</text>
<text x="117.4" y="166.1">1</text>
<text x="126.7" y="163.9" transform="rotate(-90 126.7 163.9)">16</text>
<text x="134.6" y="166.1">15</text>
<text x="39.5" y="172.4">A12</text>
<text x="39.5" y="169.9">A11</text>
<text x="48.8" y="168.7">5</text>
<text x="48.8" y="171.2">6</text>
<text x="48.8" y="173.7">7</text>
<text x="68.5" y="168.7">15</text>
<text x="68.5" y="171.2">14</text>
<text x="68.5" y="173.7">13</text>
<text x="76.5" y="172.4">A12_3V3</text>
<text x="76.5" y="169.9">A11_3V3</text>
<text x="106.8" y="169.9">A15</text>
<text x="117.4" y="168.7">2</text>
<text x="117.4" y="171.2">3</text>
<text x="134.6" y="168.7">14</text>
<text x="134.6" y="171.2">13</text>
<text x="134.6" y="173.7">12</text>
<text x="39.5" y="177.5">A14</text>
<text x="39.5" y="174.9">A13</text>
<text x="48.8" y="176.3">8</text>
<text x="48.8" y="178.8">9</text>
<text x="68.5" y="176.3">12</text>
<text x="68.5" y="178.8">11</text>
<text x="76.5" y="174.9">A13_3V3</text>
<text x="76.5" y="177.5">A14_3V3</text>
<text x="117.4" y="178.8">4</text>
<text x="134.6" y="176.3">11</text>
<text x="134.6" y="178.8">10</text>
<text x="10.3" y="185.9">D</text>
<text x="48.8" y="183.9">1</text>
<text x="105.9" y="185.1">PHI2</text>
<text x="117.4" y="181.4">5</text>
<text x="117.4" y="183.9">6</text>
<text x="135.2" y="181.4">9</text>
<text x="135.2" y="183.9">7</text>
<text x="142.6" y="185.1">CSB_3V3</text>
<text x="267.7" y="185.9">D</text>
<text x="48.2" y="186.4">19</text>
<text x="126.7" y="188.7" transform="rotate(-90 126.7 188.7)">8</text>
<text x="59.4" y="193.1" transform="rotate(-90 59.4 193.1)">10</text>
<text x="35" y="205.8">1</text>
<text x="85" y="205.8">2</text>
<text x="135" y="205.8">3</text>
<text x="185" y="205.8">4</text>
<text x="235" y="205.8">5</text>
</g>
<g font-size="1.8" fill="#008484">
<text x="49.2" y="27.3">6502</text>
<text x="55.2" y="27.3">Card</text>
<text x="60.8" y="27.3">Edge</text>
<text x="189.4" y="27.5">Raspberry</text>
<text x="196.7" y="25">U1</text>
<text x="199.9" y="27.5">Pi</text>
<text x="203" y="27.5">Pico</text>
<text x="50.5" y="31.3">GND</text>
<text x="50.5" y="33.9">RESB</text>
<text x="63.8" y="33.9">EXP1</text>
<text x="65" y="31.3">VCC</text>
<text x="137.7" y="34">1K</text>
<text x="183.4" y="32.6">GPIO0</text>
<text x="183.4" y="35.2">GPIO1 Raspberry</text>
<text x="207.8" y="32.6">VBUS</text>
<text x="208.1" y="35.2">VSYS</text>
<text x="50.5" y="36.4">IRQB</text>
<text x="50.5" y="39">NMIB</text>
<text x="50.5" y="41.5">RDY</text>
<text x="63.8" y="36.4">EXP0</text>
<text x="65.1" y="39">A15</text>
<text x="65.1" y="41.5">A14</text>
<text x="137.7" y="36.3">R1</text>
<text x="183.4" y="37.7">GND</text>
<text x="183.4" y="40.2">GPIO2</text>
<text x="205.7" y="40.2">3V3_EN</text>
<text x="208.8" y="37.7">GND</text>
<text x="50.5" y="44">BE</text>
<text x="50.5" y="46.6">RWB</text>
<text x="65.1" y="44">A13</text>
<text x="65.1" y="46.6">A12</text>
<text x="125.6" y="46.8">Q1</text>
<text x="183.4" y="42.8">GPIO3</text>
<text x="183.4" y="45.3">GPIO4</text>
<text x="183.4" y="47.9">GPIO5</text>
<text x="199.9" y="47.9">GPIO28_ADC2</text>
<text x="203.5" y="45.3">ADC_VREF</text>
<text x="209.1" y="42.8">3V3</text>
<text x="50.5" y="49.1">SYNC</text>
<text x="50.5" y="51.7">PHI2</text>
<text x="65.1" y="49.1">A11</text>
<text x="65.1" y="51.7">A10</text>
<text x="123.2" y="49.4">BSS138</text>
<text x="183.4" y="50.4">GND</text>
<text x="183.4" y="52.9">GPIO6</text>
<text x="199.9" y="52.9">GPIO27_ADC1</text>
<text x="207.7" y="50.4">AGND</text>
<text x="50.5" y="54.2">EXP3</text>
<text x="50.5" y="56.7">EXP2</text>
<text x="50.5" y="59.3">D7</text>
<text x="66.3" y="54.2">A9</text>
<text x="66.3" y="56.7">A8</text>
<text x="66.3" y="59.3">A7</text>
<text x="183.4" y="55.5">GPIO7</text>
<text x="183.4" y="58">GPIO8</text>
<text x="199.9" y="55.5">GPIO26_ADC0</text>
<text x="208.7" y="58">RUN</text>
<text x="50.5" y="61.8">D6</text>
<text x="50.5" y="64.4">D5</text>
<text x="66.3" y="61.8">A6</text>
<text x="66.3" y="64.4">A5</text>
<text x="129.5" y="61.8">J2</text>
<text x="129.5" y="64.4">HI</text>
<text x="132.7" y="64.4">ROM DISABLE</text>
<text x="183.4" y="60.6">GPIO9</text>
<text x="183.4" y="63.1">GND</text>
<text x="183.4" y="65.6">GPIO10</text>
<text x="205.8" y="60.6">GPIO22</text>
<text x="205.8" y="65.6">GPIO21</text>
<text x="208.8" y="63.1">GND</text>
<text x="50.5" y="66.9">D4</text>
<text x="50.5" y="69.4">D3</text>
<text x="50.5" y="72">D2</text>
<text x="66.3" y="66.9">A4</text>
<text x="66.3" y="69.4">A3</text>
<text x="66.3" y="72">A2</text>
<text x="117.3" y="72">GND</text>
<text x="183.4" y="68.2">GPIO11</text>
<text x="183.4" y="70.7">GPIO12</text>
<text x="205.8" y="68.2">GPIO20</text>
<text x="205.8" y="70.7">GPIO19</text>
<text x="50.5" y="74.5">D1</text>
<text x="50.5" y="77.1">D0</text>
<text x="66.3" y="74.5">A1</text>
<text x="66.3" y="77.1">A0</text>
<text x="183.4" y="73.3">GPIO13</text>
<text x="183.4" y="75.8">GND</text>
<text x="205.8" y="73.3">GPIO18</text>
<text x="208.8" y="75.8">GND</text>
<text x="50.5" y="79.6">VCC</text>
<text x="64.8" y="79.6">GND</text>
<text x="183.4" y="78.3">GPIO14</text>
<text x="183.4" y="80.9">GPIO15</text>
<text x="196.4" y="82" transform="rotate(-90 196.4 82)">SWCLK</text>
<text x="199" y="82" transform="rotate(-90 199 82)">GND</text>
<text x="201.5" y="82" transform="rotate(-90 201.5 82)">SWDIO</text>
<text x="205.8" y="78.3">GPIO17</text>
<text x="205.8" y="80.9">GPIO16</text>
<text x="63.9" y="99.7">74LVC245</text>
<text x="64" y="96.9">U2</text>
<text x="129.2" y="99.9">74HCT245</text>
<text x="129.3" y="97.1">U3</text>
<text x="196.1" y="96.1">GND</text>
<text x="53.1" y="105">A0</text>
<text x="53.1" y="107.5">A1</text>
<text x="60.6" y="106.4" transform="rotate(-90 60.6 106.4)">VCC</text>
<text x="63.6" y="105">B0</text>
<text x="63.6" y="107.5">B1</text>
<text x="120.4" y="105">A0</text>
<text x="120.4" y="107.5">A1</text>
<text x="127.9" y="106.4" transform="rotate(-90 127.9 106.4)">VCC</text>
<text x="130.9" y="105">B0</text>
<text x="130.9" y="107.5">B1</text>
<text x="53.1" y="110.1">A2</text>
<text x="53.1" y="112.6">A3</text>
<text x="63.6" y="110.1">B2</text>
<text x="63.6" y="112.6">B3</text>
<text x="120.4" y="110.1">A2</text>
<text x="120.4" y="112.6">A3</text>
<text x="130.9" y="110.1">B2</text>
<text x="130.9" y="112.6">B3</text>
<text x="53.1" y="115.2">A4</text>
<text x="53.1" y="117.7">A5</text>
<text x="63.6" y="115.2">B4</text>
<text x="63.6" y="117.7">B5</text>
<text x="120.4" y="115.2">A4</text>
<text x="120.4" y="117.7">A5</text>
<text x="130.9" y="115.2">B4</text>
<text x="130.9" y="117.7">B5</text>
<text x="53.1" y="120.2">A6</text>
<text x="53.1" y="122.8">A7</text>
<text x="63.6" y="120.2">B6</text>
<text x="63.6" y="122.8">B7</text>
<text x="120.4" y="120.2">A6</text>
<text x="120.4" y="122.8">A7</text>
<text x="130.9" y="120.2">B6</text>
<text x="130.9" y="122.8">B7</text>
<text x="53.1" y="127.9">A-&gt;B</text>
<text x="53.1" y="130.4">CE</text>
<text x="60.6" y="131.1" transform="rotate(-90 60.6 131.1)">GND</text>
<text x="120.4" y="127.9">A-&gt;B</text>
<text x="120.4" y="130.4">CE</text>
<text x="127.9" y="131.1" transform="rotate(-90 127.9 131.1)">GND</text>
<text x="62" y="141.1">GND</text>
<text x="129.3" y="142.3">GND</text>
<text x="61.8" y="154.5">U4</text>
<text x="178.6" y="155" transform="rotate(-90 178.6 155)">C1</text>
<text x="190" y="155" transform="rotate(-90 190 155)">C2</text>
<text x="201.5" y="155" transform="rotate(-90 201.5 155)">C3</text>
<text x="212.9" y="155" transform="rotate(-90 212.9 155)">C4</text>
<text x="235.9" y="155" transform="rotate(-90 235.9 155)">C5</text>
<text x="61.8" y="157.1">74LVC245</text>
<text x="129.2" y="159.6">U5</text>
<text x="180.9" y="156.7" transform="rotate(-90 180.9 156.7)">100nF</text>
<text x="192.4" y="156.7" transform="rotate(-90 192.4 156.7)">100nF</text>
<text x="203.8" y="156.7" transform="rotate(-90 203.8 156.7)">100nF</text>
<text x="215.2" y="156.7" transform="rotate(-90 215.2 156.7)">100nF</text>
<text x="233.6" y="156.7" transform="rotate(-90 233.6 156.7)">100nF</text>
<text x="53.1" y="162.2">A0</text>
<text x="53.1" y="164.7">A1</text>
<text x="53.1" y="167.2">A2</text>
<text x="60.6" y="163.6" transform="rotate(-90 60.6 163.6)">VCC</text>
<text x="63.6" y="162.2">B0</text>
<text x="63.6" y="164.7">B1</text>
<text x="63.6" y="167.2">B2</text>
<text x="119.9" y="167.2">A0</text>
<text x="129.2" y="162.2">74HC138</text>
<text x="131.6" y="167.2">~{Y0}</text>
<text x="186.4" y="163.9">GND</text>
<text x="53.1" y="169.8">A3</text>
<text x="53.1" y="172.3">A4</text>
<text x="63.6" y="169.8">B3</text>
<text x="63.6" y="172.3">B4</text>
<text x="119.9" y="169.8">A1</text>
<text x="119.9" y="172.3">A2</text>
<text x="127.9" y="168.2" transform="rotate(-90 127.9 168.2)">VCC</text>
<text x="131.6" y="169.8">~{Y1}</text>
<text x="131.6" y="172.3">~{Y2}</text>
<text x="53.1" y="174.9">A5</text>
<text x="53.1" y="177.4">A6</text>
<text x="53.1" y="179.9">A7</text>
<text x="63.6" y="174.9">B5</text>
<text x="63.6" y="177.4">B6</text>
<text x="63.6" y="179.9">B7</text>
<text x="119.9" y="179.9">~{E0}</text>
<text x="131.6" y="174.9">~{Y3}</text>
<text x="131.6" y="177.4">~{Y4}</text>
<text x="131.6" y="179.9">~{Y5}</text>
<text x="53.1" y="185">A-&gt;B</text>
<text x="119.9" y="182.5">~{E1}</text>
<text x="119.9" y="185">E2</text>
<text x="131.6" y="182.5">~{Y6}</text>
<text x="131.6" y="185">~{Y7}</text>
<text x="53.1" y="187.6">CE</text>
<text x="60.6" y="188.2" transform="rotate(-90 60.6 188.2)">GND</text>
<text x="127.9" y="186.2" transform="rotate(-90 127.9 186.2)">GND</text>
<text x="62" y="198.2">GND</text>
<text x="125" y="201.5">GND</text>
</g>
</svg>
